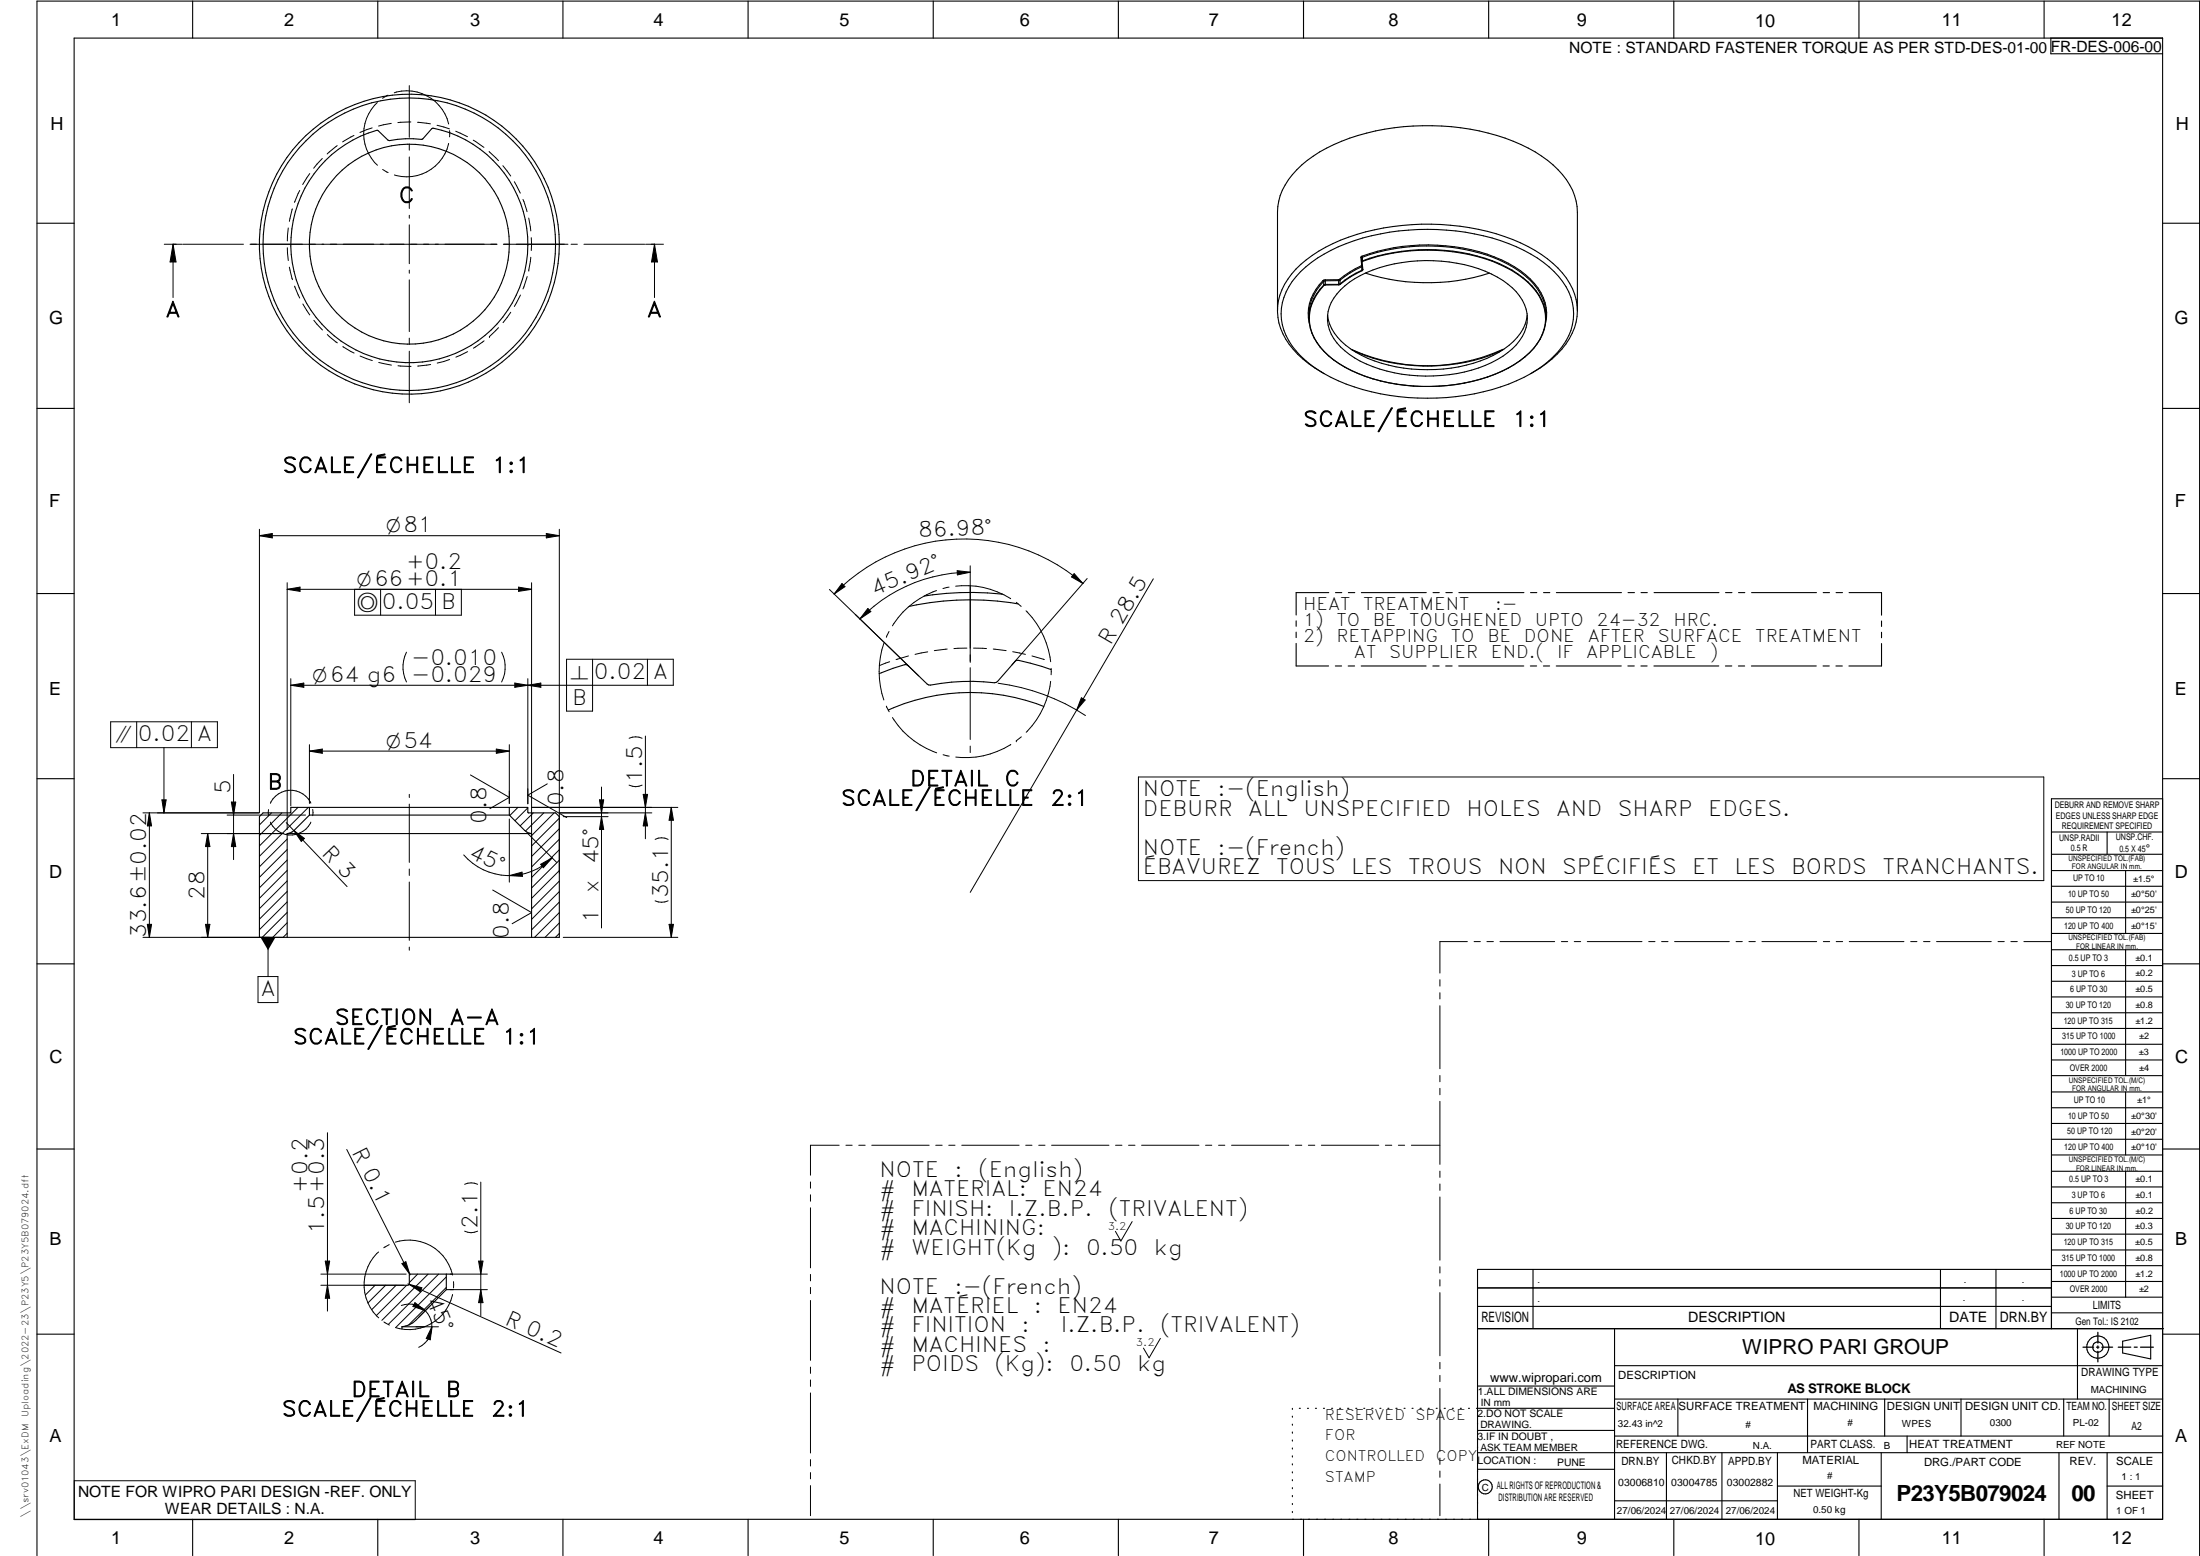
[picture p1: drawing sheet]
<svg xmlns="http://www.w3.org/2000/svg" width="594mm" height="420mm" viewBox="0 0 594 420" stroke-linecap="round" stroke-linejoin="round" font-family="sans-serif">
<g fill="none" stroke="#000" stroke-width=".3">
<path d="M20 10.3h564v400h-564zM52 .3v10M102 .3v10M152 .3v10M202 .3v10M252 .3v10M302 .3v10M352 .3v10M402 .3v10M452 .3v10M502 .3v10M552 .3v10"/>
<path d="M553.8 10.3v4.2h30.2M87.8 43.4a31.5 31.5 0 0 1 14.1-8.2l2.8 2.6 .4 .2a30.8 30.8 0 0 1 8.9-.4l2.8-3a32 32 0 0 1 23.2 43.7 32 32 0 0 1-47.3 14.3 32 32 0 0 1-4.9-49.2zM10 60.3h10M357.2 75.8a12.4 12.4 0 0 0-3.7 11.4M357.2 75.8l.3 .2M357.5 77a11.8 11.8 0 0 0-.9 16.8l1 1.2M357.5 77h.1M357.5 76a12.6 12.6 0 0 0-4 9.9M357.5 76v1M357.5 77a12.3 12.3 0 0 0-3.6 11.7M357.9 75.8v1.2M357.9 75.8l-.4 .2"/>
<path d="M357.9 75.6l-.7 .2M357.9 75.6v.2M357.9 77h-.4M361.4 75.5l-3.5 .1M361.4 75.5l.1 1.4M361.5 76.9l-3.6 .1M361.7 75.4l.2 .2M361.7 75.4l-.3 .1M361.9 76.7v.1M361.9 75.6v1.1M361.9 75.6l-4 .2M361.9 76.7l-4 .1-.4 .2"/>
<path d="M361.9 76.8l-.4 .1M362 78.3a29.5 29.5 0 0 1 16.5-7.4 41.7 41.7 0 0 1 25.9 3.9 14.5 14.5 0 0 1 8 9.9 11.2 11.2 0 0 1-5.2 10.5 36.4 36.4 0 0 1-22.3 6.4 37.6 37.6 0 0 1-20.5-5.9 12.2 12.2 0 0 1-5.9-10.4 11 11 0 0 1 3.5-7zM367.5 69.6l.2 2M367.5 69.6l.2 .1M367.6 71.8l.1 .2M367.6 71.8a27.2 27.2 0 0 0-5.9 3.6M367.7 69.7v1M367.7 70.7l.2 2.1M367.7 70.7l.1 .1M367.7 71.6h.1M367.7 71.6l-.1 .2M367.7 73l.1 .1"/>
<path d="M367.7 72a26 26 0 0 0-5.8 3.6M367.7 72v1M367.7 73a24.3 24.3 0 0 0-5.8 3.7M367.8 69.2l.1 .3M367.8 69.2a52 52 0 0 1 37.7 1 21.7 21.7 0 0 1 11.3 10.2 10.9 10.9 0 0 1 .6 6.8M367.8 69.2l-.3 .4M367.8 70.8l.2 2M367.8 73.1a24.5 24.5 0 0 0-5.9 3.7M367.8 72h-.1M367.9 72.8h.1M367.9 70.4l.1 .2M367.9 70.4a51 51 0 0 1 38.7 1.7 19.9 19.9 0 0 1 10.2 10.2 12.1 12.1 0 0 1-3.8 12.9"/>
<path d="M367.9 69.5v.9M367.9 69.5l-.2 .2M367.9 70.4l-.2 .3M367.9 69.5a51.2 51.2 0 0 1 38.4 1.4 20.7 20.7 0 0 1 10.4 10 12.5 12.5 0 0 1 .7 5M367.9 72.8l-.2 .2M368 70.6l-.2 .2M368 70.6a51.9 51.9 0 0 1 36.8 .7 20.5 20.5 0 0 1 12 11.1 11.3 11.3 0 0 1-1.8 10.5M368 72.8l-.2 .3M368.7 73.7a55.3 55.3 0 0 0 33.5 0M584 60.3h10M345 83.9v-26.6a18.3 18.3 0 0 1 8-14 51.8 51.8 0 0 1 28.6-9.3 59.8 59.8 0 0 1 33 7 23.7 23.7 0 0 1 10.6 11.8l.7 3 .1 1.5v26.6M354.1 98.6a18 18 0 0 1-8.2-13.8 17.8 17.8 0 0 1 8.2-13.9 50.4 50.4 0 0 1 26.2-8.8 59.5 59.5 0 0 1 33.1 6.5 23.4 23.4 0 0 1 10.8 11.7 15 15 0 0 1-4.6 15.8 27.6 27.6 0 0 1-6.2 4.8"/>
<path d="M354.2 89.9a15.8 15.8 0 0 0 4.6 6.2M355 99.4l2.5 1.5M358.7 96.1l1.5 1.1M360.1 97.2l1.5 1M361.6 98.2l3.3 1.9M363.2 99.1a37.7 37.7 0 0 0 7.5 3.2M365 94.4a49.1 49.1 0 0 0 40.9 0M405.9 94.3a49.6 49.6 0 0 1-40.8 .1M408.9 98.4a37.5 37.5 0 0 1-9.2 4M410.5 97.4a34 34 0 0 1-6.9 3.7M411.8 96.4l-1.4 1.1M412.4 85.1a12.9 12.9 0 0 1-6.2 9.1 39.2 39.2 0 0 1-25 5.5 32.5 32.5 0 0 1-19-7.5 11.3 11.3 0 0 1-3.7-7.1"/>
<path d="M414.2 94l-2.5 2.4M426 83.9a18.2 18.2 0 0 0-8.1-14 52.4 52.4 0 0 0-28.8-9.3 61.6 61.6 0 0 0-31.1 6.2 25.6 25.6 0 0 0-11.8 11.5 14.7 14.7 0 0 0 3 16.1 26.1 26.1 0 0 0 6.6 5.4M426 83.9a17.4 17.4 0 0 1-6.9 13l-3.2 2.5-2.5 1.5M10 110.3h10M356.8 100.5l.7 .4M366.7 100.8l4 1.5M370.7 102.3a46.8 46.8 0 0 0 8.7 1.7M370.7 102.3l4.2 1 4.5 .8M393.2 103.8l-4.6 .5a50.5 50.5 0 0 1-9.2-.3M393.2 103.8l-2.3 .3M395.4 103.4l-2.2 .4M397.6 103l-2.2 .5"/>
<path d="M401.7 101.8l-4.2 1.2M413.4 100.9a59.9 59.9 0 0 1-35.7 6.2 53.6 53.6 0 0 1-20.2-6.2M584 110.3h10M10 160.3h10M270.8 160.4a80.6 80.6 0 0 0-21.3 .6M274.9 163.1a77 77 0 0 0-29.4 .6M350 173.7v6.1h8.8M350 167.6v1.5M350 170.7v1.5M358.8 160h-8.8v6.1M360.6 179.8h1.7M360.6 160h1.7"/>
<path d="M364.1 179.8h1.7M364.1 160h1.7M367.6 179.8h17.5M367.6 160h17.5M386.9 179.8h1.7M387 160h1.7M390.4 179.8h1.7M390.4 160h1.8M393.9 179.8h17.6M393.9 160h17.6M413.3 179.8h1.6M413.3 160h1.7"/>
<path d="M416.8 179.8h1.7M416.8 160h1.7M420.2 179.8h17.6M420.3 160h17.5M439.6 179.8h1.7M439.6 160h1.8M443.1 179.8h1.7M443.1 160h1.7M446.6 179.8h17.5M446.7 160h17.5M465.9 179.8h1.7M466 160h1.7"/>
<path d="M469.4 179.8h1.7M469.5 160h1.7M472.9 179.8h17.6M473 160h17.5M492.3 179.8h1.7M492.3 160h1.7M495.8 179.8h1.7M495.8 160h1.7M499.3 160h8.8v6.1M508.1 167.7v1.5M508.1 170.7v1.5M508.1 173.8v6h-8.8"/>
<path d="M584 160.3h10M281.8 190.8a54.1 54.1 0 0 0-41.9 .9M283.8 180.8a54.2 54.2 0 0 0-9.1-2.5l-.6 .3-5.1 5.7a70.3 70.3 0 0 0-18.2 .7l-5.6-5.3-.6-.2-3.5 1-3.7 1.4M10 210.3h10M71 219.5h7.4l.2-1.5h63.8l.1 1.3 .2 .2h7.3l1 1v32.6h-80.9v-32.6zM83.6 218v2.1M137.5 218v2.1M584 215.7h-30v143.1M584 210.3h10M77.5 225.1h66M77.5 225.1v28M83.6 220.1h53.9"/>
<path d="M83.6 220.1l-4.2 4.1-1.2 .8-.7 .1M137.5 220.1l4.2 4.1 1.2 .8 .6 .1M143.5 225.1v28M554 224.7h30M554 230.7h30M554 235.1h30M554 239.3h30M569 224.7v6M574 235.1v17M554 243.6h30M554 247.8h30M554 252.1h30"/>
<path d="M554 256.5h30M574 256.5v33.9M10 260.3h10M554 260.7h30M554 265h30M554 269.2h30M554 273.5h30M554 277.7h30M584 260.3h10M554 282h30M554 286.2h30M554 290.4h30"/>
<path d="M554 294.9h30M554 299.1h30M574 294.9v17M10 310.3h10M554 303.4h30M554 307.6h30M554 311.9h30M554 316.3h30M574 316.3v34M584 310.3h10M554 320.5h30M554 324.8h30"/>
<path d="M554 329h30M554 333.2h30M554 337.5h30M108.5 358.3v.6M108.5 358.3h6.1M120.5 348.2l-8.2 8.3a6.1 6.1 0 0 1-3.8 1.8M120.5 344v4.2M120.5 348.2h1.9M122.1 344h-11.4l-.2 .3v2.4l-.4 .3h-11.8M399 358.8h185.2M399 352.8h155M399 347.8h155"/>
<path d="M414 342.8v16M436 358.8v51.5M524 342.8v16M539 342.8v16M554 341.8h30M554 346h30M554 350.3h30M554 354.5h30M554 342.8h-155v67.5M561 358.8v19M10 360.3h10M399 374.3h37"/>
<path d="M436 377.8h148M453.1 377.8v10M488.1 377.8v14.5M508.9 377.8v10M529.5 377.8v10M557.3 377.8v10M569.5 377.8v10M573.2 362.2l7.6-1.6v6.3l-7.6-1.6zM584 368.8h-148M584 360.3h10M349 380.3v.3M349 382.4v.3"/>
<path d="M349 384.6v.3M349 386.7v.3M349 388.8v.3M349 391v.3M349 393.1v.3M349 395.3v.3M349 397.4v.3M349 399.5v.3M350.9 380.3h.2M353.1 380.3h.2M355.2 380.3h.3M357.4 380.3h.3"/>
<path d="M359.6 380.3h.3M361.7 380.3h.3M363.9 380.3h.3M366.1 380.3h.3M368.3 380.3h.2M370.4 380.3h.3M372.6 380.3h.3M374.8 380.3h.3M376.9 380.3h.4M379.1 380.3h.3M381.3 380.3h.3M383.4 380.3h.4"/>
<path d="M385.6 380.3h.3M387.8 380.3h.3M390 380.3h.3M392.2 380.3h.3M394.3 380.3h.3M396.5 380.3h.3M398.7 380.3h37.3M399 396.7h37M399 392.3h185M399 386.2h37M436 387.8h148M450 392.3v18"/>
<path d="M465 392.3v18M480 392.3v18M508 392.3v18M515 387.8v4.5M556 392.3v18M569 392.3v18M52 410.3v9.7M102 410.3v9.7M152 410.3v9.7M202 410.3v9.7M252 410.3v9.7M302 410.3v9.7"/>
<path d="M349 401.7v.3M349 403.8v.4M349 406v.3M349 408.1v.3M352 410.3v9.7M402 410.3v9.7M436 405.3h44M452 410.3v9.7M480 401.3h28M502 410.3v9.7M552 410.3v9.7M569 401.3h15"/>
<path d="M10 420v-419.7h584v419.7"/>
<circle cx="110.5" cy="66" r="39.5"/>
<circle cx="110.5" cy="65.9" r="27"/>
<circle cx="110.6" cy="65.9" r="40.5"/>
<circle cx="566.5" cy="363.7" r="1.39"/>
<circle cx="566.5" cy="363.8" r="3"/>
<circle cx="401.1" cy="401.5" r="1.9"/>
</g>
<g fill="none" stroke="#000" stroke-width=".27">
<path d="M91.1 39.3l-2.8 2.3M95.6 36.6l-3.1 1.7M100.5 34.5l-3.3 1.3M101.9 27.7a11.5 11.5 0 0 0 0 16.9M104.8 25.7l-1.5 .8M105.7 33.3l-3.5 .7M106.5 25.1a11.6 11.6 0 0 1 14.7 8.4M110.5 23.1v14M110.5 38.9v1.7M110.9 32.9l-3.5 .2M112.8 33l3.4 .4M118 33.8l3.4 1"/>
<path d="M121.2 38.7a11.6 11.6 0 0 1-14.7 8.5M121.4 35.3v1.7M123.1 35.4l3.1 1.5M127.8 37.8l2.9 2M78.9 56.4l-.8 3.4M80.9 51.4l-1.4 3.3M83.6 46.9l-1.9 2.9M87 42.8l-2.3 2.6M103.3 45.8l1.5 .8M110.5 42.4v13.9M110.5 58.1v.8M132.1 40.9l2.5 2.5"/>
<path d="M135.8 44.7l2.1 2.8M138.9 49.1l1.6 3.1M141.2 53.8l1.1 3.3M142.8 58.9l.5 3.5M44.4 66h4.7M46.7 66l.8 4.7h-1.6zM46.7 66v14.3M49.4 66h16.3M67.5 66h66.7M77.6 66.9l.2 3.5M77.8 61.6l-.2 3.5M78.1 72.1l.9 3.4"/>
<path d="M79.5 77.3l1.4 3.2M110.5 60.7v10.5M110.5 72.9v.9M110.5 75.6v13.9M135.9 66h17.5M140.5 79.7l-1.6 3.1M142.4 74.7l-1.2 3.3M142.8 72.9h.1M143.3 69.5l-.5 3.4M143.5 64.2v3.4M154.2 66h1.7M157.7 66h16.4"/>
<path d="M174.3 66h4.8M176.7 66l.8 4.7h-1.6zM176.7 66v14.3M81.8 82.1l1.8 2.9M84.7 86.5l2.4 2.6M88.4 90.3l2.7 2.3M92.6 93.6l3 1.7M97.2 96.1l3.3 1.3M102.3 97.9l3.4 .7M107.5 98.8l3.5 .1M110.5 91.3v1.7M110.5 94.8v14"/>
<path d="M116.3 98.4l-3.5 .4M121.4 97.1l-3.3 .9M126.3 95l-3.2 1.4M130.7 92l-2.9 2M132.2 90.9h.1M134.6 88.5l-2.4 2.4M137.9 84.3l-2.1 2.8M70.1 142.9v76.6M70.1 144.7h80.9M70.1 144.7l3.4-.6v1.1zM77.5 157.4v66.6M77.5 159.1l3.5-.6v1.2z"/>
<path d="M77.5 159.1h66M95.8 159.1v7h28.8v-7M102.8 159.1v7M117.6 159.1v7M140 158.5l3.5 .6-3.5 .6zM143.5 157.4v80.6M147.5 144.1l3.5 .6-3.5 .5zM151 142.9v92.9M224 159.2l21.4 20.7M227.4 157.6l.8 .8-3 2zM252.9 159.5a22.7 22.7 0 0 0-11.9 9.5M256.3 158.5l-1.7 .4"/>
<path d="M258.1 158.3a22.5 22.5 0 0 1 14.8 3.4M258.5 154.1l3.5 .4-3.5 .7zM262 152.8v26.1M262 154.5a41.5 41.5 0 0 0-29.8 12.6M290.1 154.9l2.3 2.7-3.1-1.8zM292.4 157.6a48.9 48.9 0 0 0-67.2 2.8M293.6 156.2l-20.3 23.3M311.4 156.3l-49.4 84.7M109.8 176.1a9 9 0 0 0 0 8M135.5 176.1a9 9 0 0 1 0 8.1M160 178v14h-7v-14h28.8v7h-103.3M174.8 178v7"/>
<path d="M231 165.9l17.1 16.6M234.4 164.3l.8 .8-3 2zM238.7 173.7a23.6 23.6 0 0 0 0 15.3M240.1 170.5l-.8 1.6M240.2 178.7l-2.8 1M245.3 177.1l-3.3 1M250.5 176l-3.4 .7M255.8 175.3l-3.5 .4M261.1 175l-3.5 .1M262.9 175l3.5 .1M268.2 175.3l3.5 .4M273.5 176l3.4 .7"/>
<path d="M274.4 162.6l1.4 1.1M277.1 164.9a23.1 23.1 0 0 1 6.6 13.8M278.7 177.1l3.3 1M29.9 194.9h28.8v7h-28.8zM36.9 194.9v7M51.7 194.9v7M78.5 183.3v34.3M78.5 185l3.5-.6v1.2zM139 184.4l3.5 .6-3.5 .6zM142.5 183.3v33.7M142.5 185l3.5-.6v1.2zM173.4 199.3a4.2 4.2 0 0 0-3.5 0"/>
<path d="M174.3 198.8v27.7M239.3 190.7l.8 1.5M241 193.8a23.1 23.1 0 0 0 11.9 9.5M262 180.3v19.4M269.5 184.5a56.6 56.6 0 0 1 23.6 8.7M275.8 199l-1.4 1M283.7 184a23.2 23.2 0 0 1-6.6 13.7M283.8 180.5v1.7M292 188.4l1 .6-2.3 2.7zM38.6 219.5h31.4M40.3 219.5l.6 3.5h-1.1zM40.3 219.5v33.6"/>
<path d="M43.7 216h1.2l-.6 3.5zM44.3 201.9v17.6M62.5 216.6h1.2l-.6 3.5zM63.1 209.1v23M72.5 218.6v1.7M73.3 219.5l-3.2 3.3M76.1 219.5l-6 6.1M80.5 218l-10.4 10.4M83.3 218l-13.2 13.2M83.6 201.1v15.9M83.6 202.8h53.9M83.6 202.8l3.4-.5v1.1z"/>
<path d="M83.9 216.9a6 6 0 0 0-5.4-3.5 6 6 0 0 0-5.5 3.5M84.4 218.6v1.7M110.5 214.5v.8M110.5 217.1v15.8M127 209.3l10.5 6-5.2 3.1M134 202.3l3.5 .5-3.5 .6zM137.5 201.1v15.9M139.9 218l-2.2 2.2M142.5 218.1l-3.4 3.5M143.5 218h39.5M144 219.5l-3.5 3.5M146.8 219.5l-4.9 4.9"/>
<path d="M147.8 211.7l-5.3 3 10.5 6.1M149.6 219.5l-6.1 6.1M151.1 219.5h24.9M161.9 216h1.1l-.6 3.5zM162.4 212.5v38.1M173.4 212a3.9 3.9 0 0 1-3.5 0M173.7 214.5h1.2l-.6 3.5zM174.3 219.5l.6 3.5h-1.2zM181.3 218l.6 3.5h-1.2zM181.3 218v35.1M254.7 203.8l1.6 .4M262 201.5v1.7"/>
<path d="M273 201a22.9 22.9 0 0 1-14.9 3.4M274.4 200h.1M307.4 209.8h244.5v28h-244.5zM54.3 225.1h22.2M56.1 225.1l.6 3.5h-1.2zM56.1 225.1v28M61.3 220.1h21.2M63.1 225.1l.6 3.5h-1.2zM77.3 222.1l16.4 17.3M77.5 226.6l-7.4 7.5M77.5 229.4l-7.4 7.5M77.5 232.2l-7.4 7.5"/>
<path d="M77.5 235l-7.4 7.6M77.5 237.9l-7.4 7.5M79.4 224.3l2.8 2.1-.8 .8zM83.9 222a6 6 0 0 1-5.4 3.5 6 6 0 0 1-5.5-3.5M110.5 234.7v1.7M110.5 238.2v15.7M125.2 230.8a16.3 16.3 0 0 0 23.9 .8M137.5 221.1v17.1M137.5 236.4l3.5-.9 .1 1.1zM142.4 225l7.9 7.9M146 233.4l3.1-1.8-2.4 2.7zM151 220.9l-7.5 7.5"/>
<path d="M151 223.8l-7.5 7.5M151 226.6l-7.5 7.5M151 229.4l-7.5 7.5M151 232.3l-7.5 7.5M151 235.1l-7.5 7.5M151 237.9l-7.5 7.5M152.1 220.5h12.1M162.4 220.5l.6 3.5h-1.1zM180.4 226.7a3.9 3.9 0 0 0-3.5 0M38.6 253.1h37.9M39.8 249.6h1.1l-.6 3.5zM55.5 249.6h1.2l-.6 3.5z"/>
<path d="M72.4 253.1v10.6M77.5 252l-1.1 1.1M77.5 249.2l-3.8 3.9M77.5 240.7l-7.4 7.5M77.5 243.5l-7.4 7.5M77.5 246.4l-6.7 6.7M110.5 255.7v.9M133 240.3l10.5 6.1-5.2 3M151 246.4l-6.7 6.7M151 240.7l-7.5 7.5M151 243.6l-7.5 7.5M151 249.2l-3.8 3.9"/>
<path d="M151 252.1l-1 1M152.1 253.1h30.9M180.4 243.2a4.2 4.2 0 0 1-3.5 0M180.7 249.6h1.2l-.6 3.5zM396.2 254.3h-7.4v8.5M398.1 254.3h1.6M401.5 254.3h1.8M405 254.3h14.8M421.6 254.3h1.7M425.1 254.3h1.7M428.6 254.3h14.8M445.2 254.3h1.7"/>
<path d="M448.7 254.3h1.7M452.2 254.3h14.8M468.8 254.3h1.7M472.3 254.3h1.7M475.8 254.3h14.8M492.4 254.3h1.7M495.8 254.3h1.8M499.4 254.3h14.7M516 254.3h1.6M519.4 254.3h1.8M522.9 254.3h14.8M539.5 254.3h1.7"/>
<path d="M543 254.3h1.7M546.5 254.3h7.4M69.7 263.7h5.4v7h-5.4zM388.8 264.5v1.8M388.8 268.1v1.6M388.8 271.6v17M388.8 290.4v1.7M388.8 293.9v1.7M388.8 297.4v17M88.4 305.9v48.1M93.6 310.4l17.1 33.9M129 319.8a4.2 4.2 0 0 0-3.5 0"/>
<path d="M129.8 319.2v36.1M218.9 319.2v1.6M226.6 309.2h-7.7v8.1M228.4 309.2h1.7M231.9 309.2h1.7M235.4 309.2h15.5M252.7 309.2h1.7M256.2 309.2h1.7M259.7 309.2h15.5M277 309.2h1.7M280.5 309.2h1.7M284 309.2h15.5"/>
<path d="M301.2 309.2h1.8M304.8 309.2h1.7M308.3 309.2h15.5M325.5 309.2h1.7M329.1 309.2h1.6M332.6 309.2h15.4M349.8 309.2h1.7M353.3 309.2h1.7M356.8 309.2h15.5M374.1 309.2h1.7M377.6 309.2h1.7M381.1 309.2h7.7"/>
<path d="M388.8 316.2v1.7M388.8 319.7v1.7M102.2 338.1a12 12 0 0 0 .1 17.8M105.1 336.1l-1.5 .8M106.8 335.4a12.1 12.1 0 0 1 15.4 8.9M129 332.4a3.9 3.9 0 0 1-3.5 0M218.9 322.6v1.8M218.9 326.1v16.2M305.7 329.9l-3 5.2-1.5-2.6M388.8 323.2v17.1M86.6 347h22.5M86.6 344h23.1"/>
<path d="M87.8 340.5h1.2l-.6 3.5zM88.4 347l.6 3.6h-1.2zM98.5 347l-.2 .2M101.3 347l-2.6 2.7M103.7 357l1.4 .8M104.1 347l-4.8 4.8M107 347l-6.6 6.7M108.4 352.5a6.1 6.1 0 0 1 6.4 1.4M108.5 341.2l1.1-.5 1.1 3.4zM109.8 347l-8.2 8.2M110.1 346.7l41.4 18.6M110.5 346.8l3.4 .9-.5 1.1z"/>
<path d="M112 351.7l2.8 2.2-3.3-1.1zM112.3 358.3h6.1M112.8 344l-2.3 2.3M114.8 353.9a6.1 6.1 0 0 1-1.7 9.9M115.6 344l-12.5 12.5M116.1 352.7l-2.9 2.9M116.6 358.3l-.4 3.5-1.1-.4zM118.4 344l-13.5 13.6M120.5 347.6l-10.1 10.2M120.5 344.8l-13.7 13.7M121.6 344h10M121.6 348.2h10"/>
<path d="M122.2 349.5a12.1 12.1 0 0 1-15.4 9M122.5 346.1v1.7M129.2 340.5h1.2l-.6 3.5zM129.8 348.2l.6 3.5h-1.2zM218.9 344.1v1.8M218.9 347.6v1.7M218.9 351.2v16.1M388.8 342.1v1.6M388.8 345.6v1.7M388.8 349v17.1M218.9 369.1v1.7M218.9 372.6v1.8"/>
<path d="M218.9 376.1v16.2M313.3 361.4l-3 5.2-1.5-2.6M388.8 367.9v1.7M388.8 371.4v1.7M388.8 374.9v17M20.1 399.8h92v10.5h-92zM218.9 394.1v1.8M218.9 397.6v1.7M388.8 393.7v1.7M388.8 397.2v1.7M218.9 401.2v8.1M388.8 400.7v8.6"/>
</g>
<path d="M566.5 359.7v3M562.5 363.8h2.9M566.1 363.8h.7M566.5 363.4v.7M566.5 364.9v2.8M567.6 363.8h2.9M572 363.8h3.4M576.3 363.8h.8M578 363.8h3.5" fill="none" stroke="#000" stroke-width=".34"/>
<g fill="#000">
<path d="M46.7 66l.8 4.7h-1.6zM176.7 66l.8 4.7h-1.6zM70.1 144.7l3.4-.6v1.1zM77.5 159.1l3.5-.6v1.2zM140 158.5l3.5 .6-3.5 .6zM147.5 144.1l3.5 .6-3.5 .5zM227.4 157.6l.8 .8-3 2zM258.5 154.1l3.5 .4-3.5 .7zM290.1 154.9l2.3 2.7-3.1-1.8zM234.4 164.3l.8 .8-3 2zM78.5 185l3.5-.6v1.2zM139 184.4l3.5 .6-3.5 .6z"/>
<path d="M142.5 185l3.5-.6v1.2zM292 188.4l1 .6-2.3 2.7zM43.7 216h1.2l-.6 3.5zM62.5 216.6h1.2l-.6 3.5zM83.6 202.8l3.4-.5v1.1zM134 202.3l3.5 .5-3.5 .6zM161.9 216h1.1l-.6 3.5zM173.7 214.5h1.2l-.6 3.5zM40.3 219.5l.6 3.5h-1.1zM56.1 225.1l.6 3.5h-1.2zM63.1 225.1l.6 3.5h-1.2zM79.4 224.3l2.8 2.1-.8 .8z"/>
<path d="M137.5 236.4l3.5-.9 .1 1.1zM146 233.4l3.1-1.8-2.4 2.7zM162.4 220.5l.6 3.5h-1.1zM174.3 219.5l.6 3.5h-1.2zM181.3 218l.6 3.5h-1.2zM39.8 249.6h1.1l-.6 3.5zM55.5 249.6h1.2l-.6 3.5zM70.4 253.1h4l-2 3.5zM180.7 249.6h1.2l-.6 3.5zM88.4 347l.6 3.6h-1.2zM87.8 340.5h1.2l-.6 3.5zM108.5 341.2l1.1-.5 1.1 3.4z"/>
<path d="M112 351.7l2.8 2.2-3.3-1.1zM110.5 346.8l3.4 .9-.5 1.1zM129.2 340.5h1.2l-.6 3.5zM129.8 348.2l.6 3.5h-1.2zM116.6 358.3l-.4 3.5-1.1-.4z"/>
</g>
<g font-size="6">
<text x="512.1" y="405.2">P23Y5B079024</text>
<text x="559.4" y="405.2">00</text>
</g>
<g font-size="5.7">
<text x="107.7" y="54.7">C</text>
<text x="44.7" y="85.6">A</text>
<text x="174.7" y="85.6">A</text>
<text x="351.9" y="115.2">SCALE/ÉCHELLE</text>
<text x="408.4" y="115.2">1:1</text>
<text x="76.3" y="127.6">SCALE/ÉCHELLE</text>
<text x="132.9" y="127.6">1:1</text>
<text x="248.1" y="145.1" transform="rotate(-2 248.1 145.1)">86.98°</text>
<text x="109.6" y="153.7">+0.2</text>
<text x="236.1" y="161" transform="rotate(-23 236.1 161)">45.92°</text>
<text x="103.1" y="164.4">0.05 B</text>
<text x="111" y="179.6">-0.010</text>
<text x="299.9" y="174.3" transform="rotate(-60 299.9 174.3)">R 28.5</text>
<text x="111" y="184.1">-0.029</text>
<text x="160.4" y="183.3">0.02 A</text>
<text x="154.5" y="190.3">B</text>
<text x="37.2" y="200.2">0.02 A</text>
<text x="62.2" y="214.3" transform="rotate(-90 62.2 214.3)">5</text>
<text x="72.3" y="213.1">B</text>
<text x="173.4" y="211.4" transform="rotate(-90 173.4 211.4)">1.5</text>
<text x="245.7" y="212.3">DETAIL</text>
<text x="271.3" y="212.3">C</text>
<text x="308.6" y="215.1">NOTE</text>
<text x="328.8" y="215.1">:-(English)</text>
<text x="152.2" y="217.7" transform="rotate(-90 152.2 217.7)">0.8</text>
<text x="227.1" y="217.5">SCALE/ÉCHELLE</text>
<text x="283.6" y="217.5">2:1</text>
<text x="308.6" y="220.3">DEBURR</text>
<text x="337" y="220.3">ALL</text>
<text x="352" y="220.3">UNSPECIFIED</text>
<text x="396" y="220.3">HOLES</text>
<text x="420.2" y="220.3">AND</text>
<text x="436.9" y="220.3">SHARP</text>
<text x="461.3" y="220.3">EDGES.</text>
<text x="131.4" y="222.4" transform="rotate(-90 131.4 222.4)">0.8</text>
<text x="86.6" y="230.6" transform="rotate(46 86.6 230.6)">R 3</text>
<text x="126.3" y="231.4" transform="rotate(26 126.3 231.4)">45°</text>
<text x="161.6" y="233.4" transform="rotate(-90 161.6 233.4)">45°</text>
<text x="308.6" y="230.8">NOTE</text>
<text x="328.8" y="230.8">:-(French)</text>
<text x="308.6" y="236.1">ÉBAVUREZ</text>
<text x="344.6" y="236.1">TOUS</text>
<text x="364.9" y="236.1">LES</text>
<text x="380.2" y="236.1">TROUS</text>
<text x="404.5" y="236.1">NON</text>
<text x="421.9" y="236.1">SPÉCIFIÉS</text>
<text x="457" y="236.1">ET</text>
<text x="468.3" y="236.1">LES</text>
<text x="483.7" y="236.1">BORDS</text>
<text x="508.3" y="236.1">TRANCHANTS.</text>
<text x="55.2" y="243" transform="rotate(-90 55.2 243)">28</text>
<text x="161.6" y="241.2" transform="rotate(-90 161.6 241.2)">x</text>
<text x="180.4" y="242.6" transform="rotate(-90 180.4 242.6)">35.1</text>
<text x="161.6" y="249.3" transform="rotate(-90 161.6 249.3)">1</text>
<text x="39.5" y="253.2" transform="rotate(-90 39.5 253.2)">33.6±0.02</text>
<text x="137.4" y="253.5" transform="rotate(-90 137.4 253.5)">0.8</text>
<text x="70.4" y="268.9">A</text>
<text x="79.1" y="281.9">SCALE/ÉCHELLE</text>
<text x="90.4" y="276.7">SECTION</text>
<text x="121.4" y="276.7">A-A</text>
<text x="135.7" y="281.9">1:1</text>
<text x="94.9" y="311.1" transform="rotate(63 94.9 311.1)">R 0.1</text>
<text x="237.5" y="317.8">NOTE</text>
<text x="257.7" y="317.8">:</text>
<text x="264.1" y="317.8">(English)</text>
<text x="83" y="322.2" transform="rotate(-90 83 322.2)">+0.2</text>
<text x="237.5" y="323">#</text>
<text x="246.1" y="323">MATERIAL:</text>
<text x="281.5" y="323">EN24</text>
<text x="237.5" y="328.3">#</text>
<text x="246.1" y="328.3">FINISH:</text>
<text x="272.4" y="328.3">I.Z.B.P.</text>
<text x="299.3" y="328.3">(TRIVALENT)</text>
<text x="87.5" y="333.1" transform="rotate(-90 87.5 333.1)">1.5+0.3</text>
<text x="129" y="331.8" transform="rotate(-90 129 331.8)">2.1</text>
<text x="237.5" y="333.5">#</text>
<text x="246.1" y="333.5">MACHINING:</text>
<text x="237.5" y="338.8">#</text>
<text x="246.1" y="338.8">WEIGHT(Kg</text>
<text x="284" y="338.8">):</text>
<text x="293.3" y="338.8">0.50</text>
<text x="311.6" y="338.8">kg</text>
<text x="115.1" y="350.9" transform="rotate(67 115.1 350.9)">45°</text>
<text x="237.5" y="349.3">NOTE</text>
<text x="257.7" y="349.3">:-(French)</text>
<text x="136" y="357.4" transform="rotate(24 136 357.4)">R 0.2</text>
<text x="237.5" y="354.5">#</text>
<text x="237.5" y="359.8">#</text>
<text x="246.1" y="359.8">FINITION</text>
<text x="246.1" y="354.5">MATÉRIEL</text>
<text x="275.8" y="359.8">:</text>
<text x="279.2" y="354.5">:</text>
<text x="285.6" y="354.5">EN24</text>
<text x="286.4" y="359.8">I.Z.B.P.</text>
<text x="313.3" y="359.8">(TRIVALENT)</text>
<text x="237.5" y="365">#</text>
<text x="246.1" y="365">MACHINES</text>
<text x="281.5" y="365">:</text>
<text x="237.5" y="370.3">#</text>
<text x="246.1" y="370.3">POIDS</text>
<text x="268.5" y="370.3">(Kg):</text>
<text x="288.8" y="370.3">0.50</text>
<text x="307.1" y="370.3">kg</text>
<text x="94.9" y="377.2">DETAIL</text>
<text x="120.4" y="377.2">B</text>
<text x="76.1" y="382.4">SCALE/ÉCHELLE</text>
<text x="132.6" y="382.4">2:1</text>
</g>
<text font-size="5.6" x="470.5" y="365.5">WIPRO PARI GROUP</text>
<g font-size="5.4">
<text x="104.3" y="143.8">O81</text>
<text x="96.3" y="158.2">O66+0.1</text>
<text x="96.4" y="164.4">a</text>
<text x="84.4" y="184.1">O64 g6</text>
<text x="154.1" y="183.3">n</text>
<text x="31.2" y="200.2">i</text>
<text x="104.3" y="202">O54</text>
</g>
<g font-size="4.9">
<text x="30" y="6.9">1</text>
<text x="76.7" y="6.9">2</text>
<text x="127" y="6.9">3</text>
<text x="176.5" y="6.9">4</text>
<text x="226.7" y="6.9">5</text>
<text x="275.4" y="6.9">6</text>
<text x="326.4" y="6.9">7</text>
<text x="375" y="6.9">8</text>
<text x="425.8" y="6.9">9</text>
<text x="473.9" y="7.3">10</text>
<text x="524.3" y="6.9">11</text>
<text x="570.2" y="6.9">12</text>
<text x="13.6" y="35.1">H</text>
<text x="587.6" y="35.1">H</text>
<text x="13.2" y="87.5">G</text>
<text x="587.2" y="87.5">G</text>
<text x="13.2" y="137">F</text>
<text x="587.2" y="137">F</text>
<text x="13.2" y="187.6">E</text>
<text x="587.2" y="187.6">E</text>
<text x="13.2" y="237">D</text>
<text x="587.2" y="237">D</text>
<text x="13.4" y="287.1">C</text>
<text x="587.4" y="287.1">C</text>
<text x="13.4" y="336.2">B</text>
<text x="587.4" y="336.2">B</text>
<text x="13.4" y="389.3">A</text>
<text x="587.4" y="389.3">A</text>
<text x="30" y="416.9">1</text>
<text x="76.7" y="416.9">2</text>
<text x="127" y="416.9">3</text>
<text x="176.5" y="416.9">4</text>
<text x="226.7" y="416.9">5</text>
<text x="275.4" y="416.9">6</text>
<text x="326.4" y="416.9">7</text>
<text x="375" y="416.9">8</text>
<text x="425.8" y="416.9">9</text>
<text x="473.9" y="417.3">10</text>
<text x="524.3" y="416.9">11</text>
<text x="570.2" y="416.9">12</text>
</g>
<g font-size="4.7">
<text x="351.9" y="164.8">HEAT</text>
<text x="368.1" y="164.8">TREATMENT</text>
<text x="403.7" y="164.8">:-</text>
<text x="351.9" y="169.1">1)</text>
<text x="351.9" y="173.4">2)</text>
<text x="360.9" y="173.4">RETAPPING</text>
<text x="360.9" y="169.1">TO</text>
<text x="370.7" y="169.1">BE</text>
<text x="380.6" y="169.1">TOUGHENED</text>
<text x="391.8" y="173.4">TO</text>
<text x="401.6" y="173.4">BE</text>
<text x="411.5" y="173.4">DONE</text>
<text x="414.4" y="169.1">UPTO</text>
<text x="428.8" y="173.4">AFTER</text>
<text x="431.1" y="169.1">24-32</text>
<text x="447.6" y="173.4">SURFACE</text>
<text x="451.9" y="169.1">HRC.</text>
<text x="474" y="173.4">TREATMENT</text>
<text x="365.6" y="177.7">AT</text>
<text x="375.1" y="177.7">SUPPLIER</text>
<text x="402.6" y="177.7">END.(</text>
<text x="420.5" y="177.7">IF</text>
<text x="428.3" y="177.7">APPLICABLE</text>
<text x="461.7" y="177.7">)</text>
</g>
<g font-size="4.2">
<text x="423.7" y="14.3">NOTE : STANDARD FASTENER TORQUE AS PER STD-DES-01-00</text>
<text x="553.8" y="14">FR-DES-006-00</text>
<text x="21.1" y="404.3">NOTE FOR WIPRO PARI DESIGN -REF. ONLY</text>
<text x="44.5" y="408.8">WEAR DETAILS : N.A.</text>
</g>
<g font-size="3.9">
<text x="400" y="357.1">REVISION</text>
<text x="455.9" y="357.1">DESCRIPTION</text>
<text x="526.4" y="357.1">DATE</text>
<text x="540" y="357.1">DRN.BY</text>
<text x="357.8" y="383.3">RESERVED</text>
<text x="382.3" y="383.3">SPACE</text>
<text x="357.8" y="388.9">FOR</text>
<text x="357.8" y="394.5">CONTROLLED</text>
<text x="387.8" y="394.5">COPY</text>
<text x="357.8" y="400">STAMP</text>
</g>
<text font-size="3.6" x="482.7" y="376.1">AS STROKE BLOCK</text>
<text font-size="3.5" x="402.4" y="373.3">www.wipropari.com</text>
<g font-size="3.1">
<text x="565.1" y="353.5">LIMITS</text>
<text x="562" y="371.7">DRAWING TYPE</text>
<text x="437" y="372.3">DESCRIPTION</text>
<text x="436.5" y="380.8">SURFACE AREA</text>
<text x="453.3" y="380.8">SURFACE TREATMENT</text>
<text x="489.7" y="380.8">MACHINING</text>
<text x="509.5" y="380.8">DESIGN UNIT</text>
<text x="530.6" y="380.8">DESIGN UNIT CD.</text>
<text x="558" y="380.6">TEAM NO.</text>
<text x="570.3" y="380.7">SHEET SIZE</text>
<text x="575.6" y="386.1">A2</text>
<text x="436.4" y="391.1">REFERENCE DWG.</text>
<text x="437.8" y="395.5">DRN.BY</text>
<text x="451.4" y="395.4">CHKD.BY</text>
<text x="466.6" y="395.5">APPD.BY</text>
<text x="486.7" y="395.4">MATERIAL</text>
<text x="488.9" y="390.9">PART CLASS.</text>
<text x="515.6" y="390.9">HEAT TREATMENT</text>
<text x="519.6" y="395.9">DRG./PART CODE</text>
<text x="558.9" y="395.5">REV.</text>
<text x="571.4" y="395.6">SCALE</text>
<text x="484.3" y="404.2">NET WEIGHT-Kg</text>
<text x="571.4" y="404.7">SHEET</text>
</g>
<text font-size="3" x="579.5" y="230.1">°</text>
<g font-size="2.8">
<text x="299.1" y="332.1">3.2</text>
<text x="560.4" y="357.7">Gen Tol.: IS 2102</text>
<text x="306.7" y="363.6">3.2</text>
<text x="399.1" y="376.6">1.ALL DIMENSIONS ARE</text>
<text x="399" y="382.7">2.DO NOT SCALE</text>
<text x="399" y="388.7">3.IF IN DOUBT ,</text>
<text x="399" y="395.4">LOCATION :</text>
<text x="420.5" y="396">PUNE</text>
<text x="404.2" y="402">ALL RIGHTS OF REPRODUCTION &amp;</text>
<text x="437" y="401.2">03006810</text>
<text x="451.3" y="401.2">03004785</text>
<text x="466.3" y="401.2">03002882</text>
<text x="404.7" y="405.4">DISTRIBUTION ARE RESERVED</text>
</g>
<g font-size="2.7">
<text x="564.6" y="376.2">MACHINING</text>
<text x="399.9" y="379.7">IN mm</text>
<text x="399.7" y="385.7">DRAWING.</text>
<text x="436.9" y="385.4">32.43 in^2</text>
<text x="471.4" y="385.5">#</text>
<text x="498.9" y="385">#</text>
<text x="513.6" y="385.3">WPES</text>
<text x="537.3" y="385.1">0300</text>
<text x="559.7" y="385.1">PL-02</text>
<text x="399.7" y="391.8">ASK TEAM MEMBER</text>
<text x="473.4" y="391.2">N.A.</text>
<text x="508.7" y="391.2">B</text>
<text x="555.2" y="391.1">REF NOTE</text>
<text x="493.4" y="399.5">#</text>
<text x="572.8" y="399.7">1 : 1</text>
<text x="400.1" y="402.5">C</text>
<text x="436.6" y="408.7">27/06/2024</text>
<text x="450.9" y="408.8">27/06/2024</text>
<text x="466" y="408.9">27/06/2024</text>
<text x="489.6" y="408.5">0.50 kg</text>
<text x="571.4" y="408.7">1 OF 1</text>
</g>
<g font-size="2.5">
<text x="554.9" y="218.3">DEBURR AND REMOVE SHARP</text>
<text x="555.2" y="221">EDGES UNLESS SHARP EDGE</text>
<text x="556.1" y="227.1">UNSP.RADII</text>
<text x="556.8" y="223.8">REQUIREMENT SPECIFIED</text>
<text x="571.4" y="226.9">UNSP.CHF.</text>
<text x="559.2" y="229.9">0.5 R</text>
<text x="572.3" y="230.1">0.5 X 45</text>
<text x="559.8" y="238">UP TO 10</text>
<text x="576.1" y="238.1">±1.5°</text>
<text x="558.5" y="242.2">10 UP TO 50</text>
<text x="575.5" y="242.3">±0°50'</text>
<text x="557.4" y="250.7">120 UP TO 400</text>
<text x="557.9" y="246.5">50 UP TO 120</text>
<text x="575.5" y="250.7">±0°15'</text>
<text x="575.5" y="246.5">±0°25'</text>
<text x="558.7" y="259.4">0.5 UP TO 3</text>
<text x="559.5" y="263.7">3 UP TO 6</text>
<text x="576.6" y="263.6">±0.2</text>
<text x="576.6" y="259.4">±0.1</text>
<text x="559" y="267.9">6 UP TO 30</text>
<text x="576.6" y="267.9">±0.5</text>
<text x="557.8" y="272.2">30 UP TO 120</text>
<text x="576.6" y="272.2">±0.8</text>
<text x="556.9" y="280.7">315 UP TO 1000</text>
<text x="557.3" y="276.4">120 UP TO 315</text>
<text x="576.6" y="276.4">±1.2</text>
<text x="577.7" y="280.7">±2</text>
<text x="556.4" y="284.9">1000 UP TO 2000</text>
<text x="577.6" y="284.9">±3</text>
<text x="558.9" y="289.2">OVER 2000</text>
<text x="577.7" y="289.3">±4</text>
<text x="560" y="297.9">UP TO 10</text>
<text x="577.1" y="297.9">±1°</text>
<text x="558.5" y="302.1">10 UP TO 50</text>
<text x="575.5" y="302.1">±0°30'</text>
<text x="557.4" y="310.6">120 UP TO 400</text>
<text x="558.2" y="306.3">50 UP TO 120</text>
<text x="575.5" y="310.6">±0°10'</text>
<text x="575.5" y="306.4">±0°20'</text>
<text x="558.8" y="319.2">0.5 UP TO 3</text>
<text x="559.4" y="323.4">3 UP TO 6</text>
<text x="576.6" y="319.2">±0.1</text>
<text x="576.6" y="323.5">±0.1</text>
<text x="558.9" y="327.7">6 UP TO 30</text>
<text x="576.7" y="327.7">±0.2</text>
<text x="557.8" y="332">30 UP TO 120</text>
<text x="576.6" y="332">±0.3</text>
<text x="556.8" y="340.5">315 UP TO 1000</text>
<text x="557.3" y="336.3">120 UP TO 315</text>
<text x="576.6" y="336.3">±0.5</text>
<text x="576.6" y="340.5">±0.8</text>
<text x="415.2" y="346.4">.</text>
<text x="530.3" y="346.5">.</text>
<text x="545.9" y="346.4">.</text>
<text x="556.2" y="344.7">1000 UP TO 2000</text>
<text x="576.6" y="344.7">±1.2</text>
<text x="415.2" y="351.5">.</text>
<text x="530" y="351.3">.</text>
<text x="545.9" y="351.4">.</text>
<text x="558.9" y="349">OVER 2000</text>
<text x="577.6" y="349">±2</text>
</g>
<g font-size="2.4">
<text x="7.7" y="382.7" transform="rotate(-90 7.7 382.7)">Uploading\2022-23\P23Y5\P23Y5B079024.dft</text>
<text x="7.7" y="409.8" transform="rotate(-90 7.7 409.8)">\\srv01043\ExDM</text>
</g>
<g font-size="2.1">
<text x="558.5" y="232.4">UNSPECIFIED TOL.(FAB)</text>
<text x="559.5" y="234.7">FOR ANGULAR IN mm.</text>
<text x="558.6" y="253.9">UNSPECIFIED TOL.(FAB)</text>
<text x="560.7" y="256.3">FOR LINEAR IN mm.</text>
<text x="558.7" y="292.3">UNSPECIFIED TOL.(M/C)</text>
<text x="559.6" y="294.7">FOR ANGULAR IN mm.</text>
<text x="558.7" y="313.7">UNSPECIFIED TOL.(M/C)</text>
<text x="560.6" y="316.1">FOR LINEAR IN mm.</text>
</g>
</svg>
